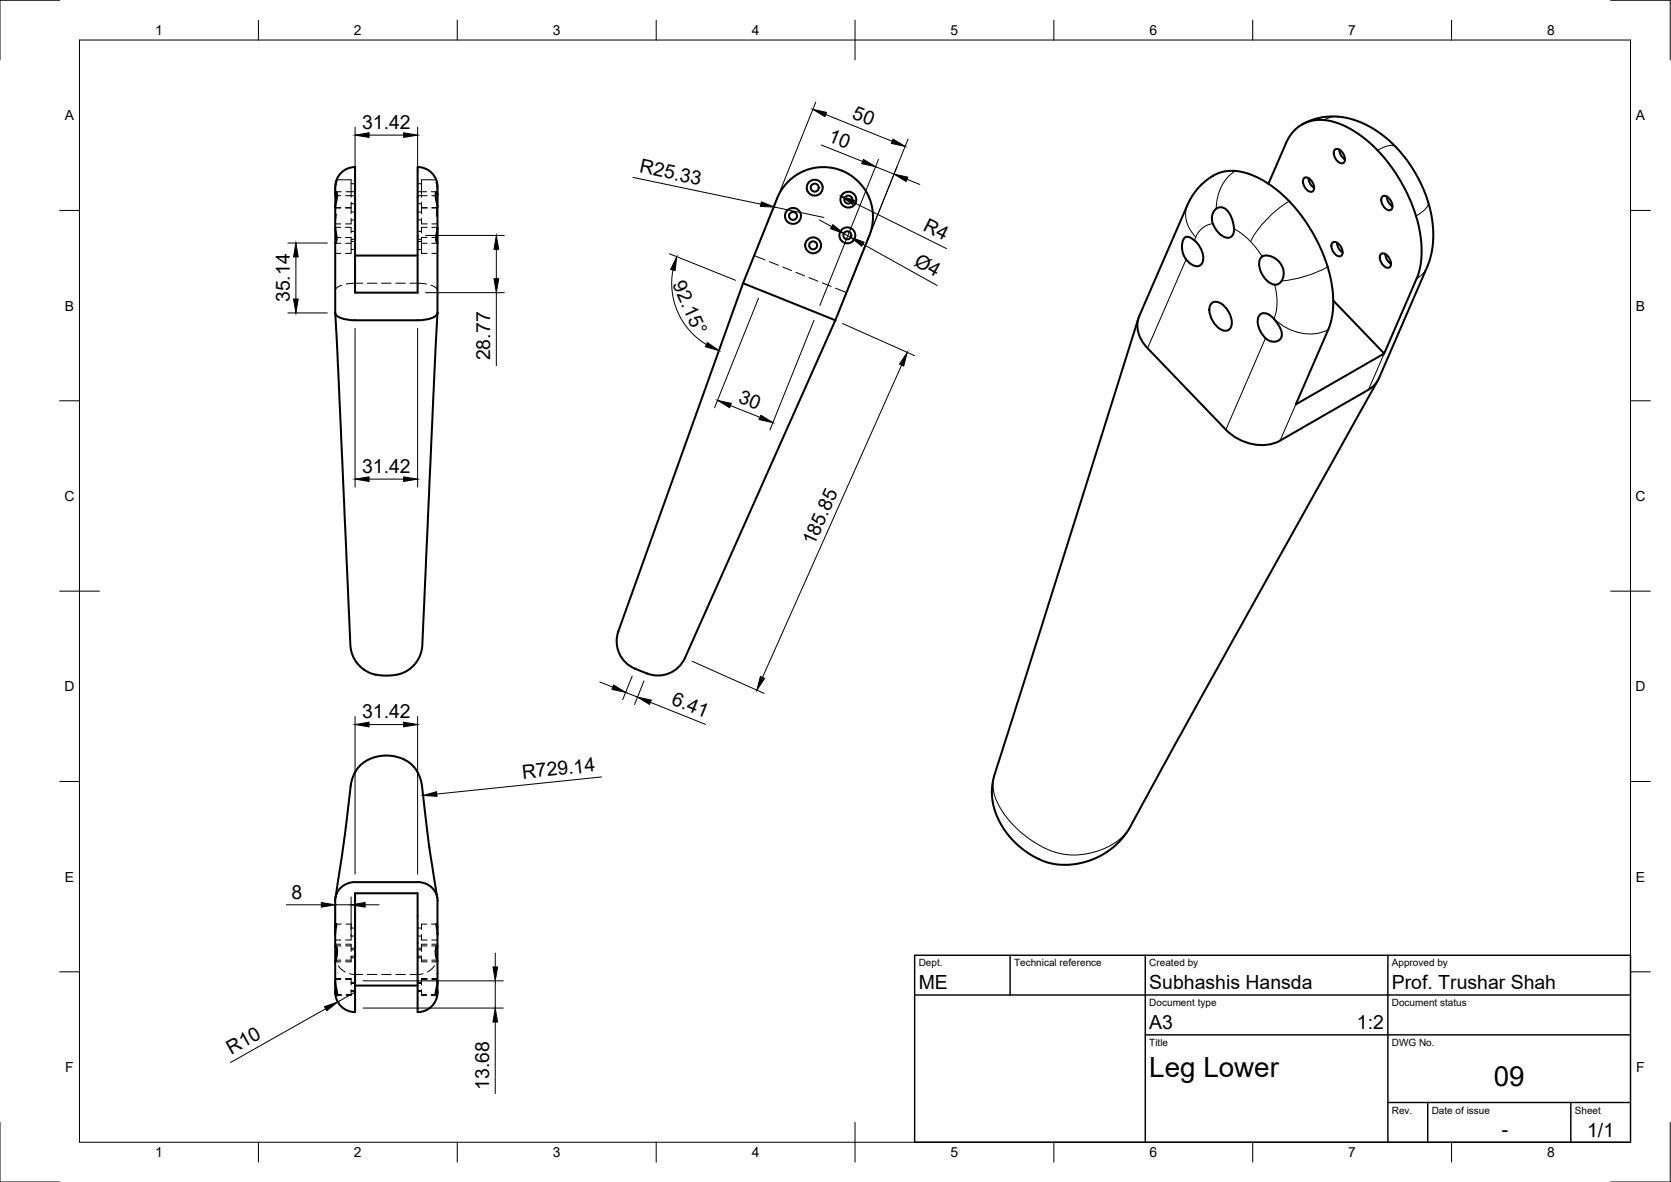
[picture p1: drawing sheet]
<svg xmlns="http://www.w3.org/2000/svg" width="420mm" height="297mm" viewBox="0 0 420 297" stroke-linecap="round" stroke-linejoin="round" font-family="sans-serif">
<!-- layer: Visible -->
<g fill="none" stroke="#000" stroke-width=".51">
<path d="M327.3 31.3l2.5-1.1 2.5-.7 2.4-.2 3.2 .2 3.2 .8 2.6 1.2 2.2 1.2 3.2 2.4 2.4 2.4 2.4 3 2.2 3.3 1.8 3.7 1.2 3.1 .8 3.5 .5 3.7-.1 2.8-.3 2.8-.9 3.2-12.4 28.5-.6 1.1-.9 .9-1.1 .8-22.2 12.8a11.9 11.9 0 0 1-13.7-2.7M335.6 37.6a1.62 1.62 0 0 1 2.2 1.1 1.63 1.63 0 0 1-.2 2.3 2.49 2.49 0 0 1-2-3.4zM336.8 37.6a3.1 3.1 0 0 0 1.4 2.5M84.3 48.8l.2-.6 .3 1-.5 2.7v5.6l.3 2.3-.1 1-.2 .3v17.5M84.3 47v1.8M84.3 57.4v3.7M84.3 48.8v3.2M105 42v31.5h-15.7v-31.4a4.8 4.8 0 0 0-5 4.9M105 42a5 5 0 0 1 5 5M110 48.8l-.2-.6-.3 1 .5 2.8M110 52v5.5l-.4 2.3 .2 1 .2 .3M110 47v1.8"/>
<path d="M110 57.4v3.7M110 48.8v3.2M199.8 52.3l-1 .1-1 .6-.4 1.1 .3 1.2a2 2 0 0 0 3.3 .1 2 2 0 0 0-1.2-3.1M206.9 47a2.01 2.01 0 0 1-2.5 2.1 2.01 2.01 0 0 1-1.2-3l1-.8 1.2-.1 1 .7 .4 1.1M211.5 57.8a1.99 1.99 0 0 1 3.5 .8v.8l-.3 .8-.4 .5-.7 .4a2.01 2.01 0 0 1-2.2-.9 2.01 2.01 0 0 1 .1-2.4zM211.9 48.8l.5-.4 .7-.2 .9 .1 .7 .5 .4 .5 .2 .8-.4 1.3a2 2 0 0 1-2.9 .3 2 2 0 0 1-.1-2.9zM304.9 56.2l-.2-1.3 .1-.9 .4-.9 .9-.8a2.54 2.54 0 0 1 3.3 1.7l.8 2.9a3 3 0 0 1-.6 2.5 2.38 2.38 0 0 1-3-.7l-.9-1.1-.7-1.4M318.9 46.2l4.7-10.7 1.2-1.9 1.5-1.6 1.3-.9 1.7-.6 1.6-.3 1.8-.1 2.6 .5 2.8 1.1 2.8 1.5 2.8 2.1 2.5 2.3 2.5 2.9 2.2 2.9 2.7 4.8 2.4 5.8 .8 3.1 .4 2.4 .2 2.6v2.8l-.4 2.5-.6 2.2-8.4 19.2M327.9 44.8a1.62 1.62 0 0 1 2.1 1 1.63 1.63 0 0 1-.1 2.4 2.49 2.49 0 0 1-2-3.4zM329 44.7a3.1 3.1 0 0 0 1.4 2.5M347.6 49.4a1.62 1.62 0 0 1 2.1 1.1 1.63 1.63 0 0 1-.2 2.3 2.49 2.49 0 0 1-1.9-3.4zM348.7 49.4a3.1 3.1 0 0 0 1.4 2.5"/>
<path d="M84.3 78.7l3.8 83.7 .2 1.3 .6 1.6 1.1 1.6 .9 .9 1.7 1.2 1 .3 3 .5 2-.1 1.8-.3 1.3-.5 1.4-.8 1.3-1.3 .7-1 .6-1.2 .4-1.8 3.9-84.1M84.3 78.6a3.2 3.2 0 0 0 3 1.7l2 .2h15.7M89.3 64.2h15.7M110 61.1v17.5M110 78.6a3.2 3.2 0 0 1-3 1.7l-2 .2M186.8 71.2l23.2 9.3M186.8 71.2l8.8-21.9 1.1-1.8 .8-1.1a12.5 12.5 0 0 1 16-2.6 12.5 12.5 0 0 1 5.1 15.3l-8.6 21.4M186.8 71.2l-31.3 87.5a7.4 7.4 0 0 0 4.2 9.3M300.3 60.4l-1.6-.9-.7 .2-.4 .5-.3 .8-.1 1.3 .2 1.3 .6 1.3a4.2 4.2 0 0 0 3.3 2 2.1 2.1 0 0 0 1.2-2.7l-.6-1.8-.7-1.1-.9-.9M304.7 76.2a2.53 2.53 0 0 1 3.3 .9 5.2 5.2 0 0 1 1.4 5.3 1.94 1.94 0 0 1-3.1 0 5.5 5.5 0 0 1-1.9-5.8zM316.7 79.2a2.09 2.09 0 0 1 3.1 .4l2 2.7 .4 1.1 .1 .9-.3 .8-.7 .6-1.1 .2-1.2-.4a5.4 5.4 0 0 1-2.6-5.9zM317 64.8l1.1-.6 1.3 .2 1.6 .8 1.1 1.2 .6 1.6-.1 1.7-.5 1.2-.7 .5-.6 .2a2.84 2.84 0 0 1-2.4-1.3 5.4 5.4 0 0 1-1.6-5.1z"/>
<path d="M335 61a1.62 1.62 0 0 1 2.2 1 1.63 1.63 0 0 1-.2 2.4 2.49 2.49 0 0 1-2-3.4zM335.2 75.5l12.8 13.3-22.2 12.8 8.2-18.8 .8-2.4 .4-3-.1-4.3-.8-4.3-1-3.3-2.3-5.3-2.8-4.6-2.1-2.8-1.9-2.2-3.4-3.1-3.9-2.5-2.7-1.3-1.5-.4-2.1-.3-1.5-.1-2.1 .4-1.7 .7a15.4 15.4 0 0 0-6.7 7.5l-12.2 28a7.5 7.5 0 0 0 2.2 8l19.6 20.5M336.2 61a3.1 3.1 0 0 0 1.4 2.4M347.2 63.9a1.62 1.62 0 0 1 2.1 1 1.63 1.63 0 0 1-.1 2.4 2.49 2.49 0 0 1-2-3.4zM348.3 63.8a3.1 3.1 0 0 0 1.5 2.5M210 80.5l-37.8 84.9M286.2 80l-36.2 114.9-.6 3.7 .2 2.7 .4 1.9 1 2.7 1.5 2.6 1.3 1.7 2.3 2.3 2.3 1.8 2.4 1.4 2.5 1 2.2 .5h4.1l2.8-.5 2.4-.8 2.4-1.1 2.1-1.4a18.3 18.3 0 0 0 5-5.9l17.7-32.2 44.5-79.7M159.7 168l3 1.3M172.2 165.4a7.4 7.4 0 0 1-9.5 3.8M107.9 213l-2-16.8-.7-1.8-1.1-1.7-1.5-1.3-1.5-.8a9.4 9.4 0 0 0-11.5 3l-.7 1.3-.6 2-1.9 15-2.1 13.8M107.9 213l2 12.6M84.3 237.9v-.2l.2 .2 .3 1.2-.5 2.6"/>
<path d="M84.3 233.1v1.5M84.3 238v3.7M89.3 221.7h15.7M89.3 221.7a4.9 4.9 0 0 0-5 4.6v6.9l.2-1 .1 .4-.3 1.8v3.5M105 221.7a4.9 4.9 0 0 1 5 4.6v6.9l-.3-1 .3 2.4M110 234.6v3.3l-.1-.2-.2 .2-.2 1.2 .5 2.6M110 233.2v1.5M110 238v3.7M84.3 241.7v5.2l.5 2.6-.2 .7-.2-.5-.1-.8v.3a4.9 4.9 0 0 0 5 5v-29.7h15.7v29.8M84.3 246.6v2.2M89.3 247.7h15.7M110 241.7v5.2l-.5 2.6 .1 .7 .3-.5 .1-.8v.2a5.1 5.1 0 0 1-5 5.2"/>
<path d="M110 246.5v2.2"/>
<circle cx="199.4" cy="54.3" r="1.01"/>
<circle cx="204.9" cy="47.2" r="1.01"/>
<circle cx="213.1" cy="59.1" r="1.01"/>
<circle cx="213.3" cy="50.2" r="1.01"/>
<circle cx="204.5" cy="61.7" r="1.01"/>
<circle cx="204.5" cy="61.7" r="2"/>
</g>
<!-- layer: Hidden -->
<g fill="none" stroke="#000" stroke-width=".25">
<path d="M84.3 52.3l.2 .3M84.3 52.2h1.4M84.3 49.2h1.4M84.3 57.1h1.4M84.3 56.3h1.4M84.3 59.7h1.4M84.3 52.3h1.4M84.4 46.1l.4-.9-.5 2.9M84.5 48.2h1.3M84.6 53.8l-.3 2.2M84.7 45.2h3.6v4.4M86.9 52.3h1.4v1.4"/>
<path d="M86.9 57.1h1.4v1.5M86.9 49.2h2.4M86.9 59.7h1.4M87 48.2h2.3M88.3 54.9v1.4h-1.4M88.3 59.7v1.4M88.3 50.8v1.4h-1.4M88.3 58.2h1M88.3 51.2h1M88.3 46.2h1M88.3 53.3h1M88.3 55.3h1"/>
<path d="M105 48.2h2.3M105 49.2h2.4M105 58.2h1M105 51.2h1M105 46.2h1M105 53.3h1M105 55.3h1M106 50.8v1.4h1.4M106 59.7v1.4M106 54.9v1.4h1.4M106 59.7h1.4M107.4 57.1h-1.4v1.5"/>
<path d="M107.4 52.3h-1.4v1.4M108.5 48.2h1.3M108.6 52.2h1.4M108.6 49.2h1.4M108.6 57.1h1.4M108.6 52.3h1.4M108.6 56.3h1.4M108.6 59.7h1.4M109.6 45.2h-3.6v4.4M109.6 45.3l.4 1.7M109.6 45.9l.4 2.2M110 55.6v.4"/>
<path d="M110 52.3l-.3 .9 .1 1.2M84.3 63.7h1.4M84.3 61.1h1.4M85.9 71.7l-1.3 .7-.3 .6M86.9 61.1h1.4M88.3 61.1v2.6h-1.4M88.3 60.1h1M88.3 60.7h1M88.3 62.7h1M91.2 71.2l-4.1 .2M92.4 71.2h2.4M95.9 71.2h2.4"/>
<path d="M99.5 71.2h2.4M103.1 71.2l4.1 .2M105 60.1h1M105 60.7h1M105 62.7h1M106 61.1v2.6h1.4M106 61.1h1.4M108.4 71.7l1 .5 .6 .8M108.6 61.1h1.4M108.6 63.7h1.4M189.6 64.2l2.8 1.1M193.5 65.8l2.2 .9"/>
<path d="M196.8 67.1l2.2 .9M200.1 68.4l2.2 .9M203.4 69.8l2.3 .9M206.8 71.1l2.2 .9M210.1 72.4l2.7 1.1M107.9 213h.1M84.3 236.2h1.4M84.3 237.3h1.4M84.4 237.7h1.3M84.5 232.2h1.3M86.9 237.3h1.4v.4M86.9 237.7h1.4"/>
<path d="M87 232.2h1.3v1.4M88.3 234.8v1.4h-1.4M88.3 237.7v1.4M88.3 238.3h1M88.3 238.7h1M88.3 233.2h1M88.3 235.2h1M105 238.3h1M105 238.7h1M105 233.2h1M105 235.2h1M106 237.7v1.4"/>
<path d="M106 234.8v1.4h1.4M106 237.7h1.4M107.3 232.2h-1.3v1.4M107.4 237.3h-1.4v.4M108.5 232.2h1.3M108.5 237.7h1.4M108.6 236.2h1.4M108.6 237.3h1.4M84.3 240.2l.2 1.4M84.3 247.3v.2M84.3 246.2h1.4M84.3 241.7h1.4"/>
<path d="M84.3 245.9h1.4M84.3 241.3h1.4M84.5 248.7l.1 1.2-.3-1.1M84.6 249.9h1.2M84.6 250.2h1.3M85 242.7l1 1 .8 .6M86.9 245.9h1.4v.3M86.9 246.2h1.4M86.9 241.3h1.4M87 249.9h1.3M87.9 244.7l3.3 .2M88.3 248.7v1.5h-1.2"/>
<path d="M88.3 246.2v1.4M88.3 246.9h1M88.3 248.9h1M88.3 247.1h1M88.3 249.1h1M88.3 240.7h1M89.3 240.3h-1v1.4h-1.4M92.4 244.9h2.4M95.9 244.9h2.4M99.5 244.9h2.4M105 240.3h1v1.4h1.4M105 246.9h1"/>
<path d="M105 248.9h1M105 247.1h1M105 249.1h1M105 240.7h1M106 246.2v1.4M106 248.7v1.5h1.2M106 246.2h1.4M106 249.9h1.3M106 241.3h1.4M106.4 244.7l-3.3 .2M107.4 245.9h-1.4v.3M108.4 250.2h1.2"/>
<path d="M108.4 249.9h1.3M108.6 246.2h1.4M108.6 241.7h1.4M108.6 245.9h1.4M108.6 241.3h1.4M109.2 242.7l-.9 1-.8 .6M110 240.2l-.2 1.4M110 247.3l-.3 2.4M110 248.8v.2"/>
</g>
<!-- layer: Visible Narrow -->
<g fill="none" stroke="#000" stroke-width=".25">
<path d="M336.5 29.3l-1.9 .2-1.7 .7M351 36.9a3.4 3.4 0 0 0-3.7 .4l-.9 .5M298.6 51.5a7.5 7.5 0 0 0 2.1 8.1M304.9 56.2a5.6 5.6 0 0 0-4.2 3.4l-.4 .8M310.3 57.5l1.8 1.2 2.4 2M310.6 42.9a10.9 10.9 0 0 0-4.8 9.6M324.2 50.6a26.3 26.3 0 0 0-9.7 10.1M359.1 50.8a3.4 3.4 0 0 1-2.2 2.9l-.8 .6M298.2 65.2l-9.7 22.3M314.5 60.7l2.9 3.8M320.5 71.6l.5 2.3 .1 2.3-.3 2.3-.5 1.6M333.8 67.1a30 30 0 0 1-11.6 3.5"/>
<path d="M358.8 67.2l-1 1.6-1.6 1.2M318.2 85l-10 23M320.4 80.1a11.9 11.9 0 0 0 13.6 2.7M348 88.8l-3.9 9.1M325.8 101.6l-3.9 9.1M250.1 194.5l-.4 2.1 .2 2.8 1.2 2.9 1.6 2.5 3.1 3.6 2.4 1.9 3.7 2.4 2.8 1.3 2.4 .6 3.4 .3 2.5-.3 3.1-.8 2.9-1.2 2.3-1.5 1.6-1.5 1.4-2.1"/>
</g>
<!-- layer: Border -->
<g fill="none" stroke="#000" stroke-width=".25">
<path d="M15 .1h-15v15M20 10.1h390v276.9h-390zM65 5.1v5M115 5.1v5M165 5.1v5M215 5.1v10M265 5.1v5M315 5.1v5M365 5.1v5M405 .1h15v15M15 52.9h5M410 52.9h5"/>
<path d="M15 100.7h5M410 100.7h5M15 148.6h10M405 148.6h10M15 196.4h5M410 196.4h5M15 244.2h5M410 244.2h5M0 282.1v14.9h15M65 287v5M115 287v5M165 287v5"/>
<path d="M215 282.1v9.9M265 287v5M315 287v5M365 287v5M420 282.1v14.9h-15"/>
</g>
<!-- layer: TitleBlock -->
<path d="M230 240.1h180v46.9h-180zM230 250h180M254 240.1v9.9M288 240.1v46.9M349 240.1v46.9M288 260.1h122M349 277.1h61M359 277.1v9.9M395 277.1v9.9" fill="none" stroke="#000" stroke-width=".36"/>
<!-- layer: Dimensions -->
<g fill="none" stroke="#000" stroke-width=".25">
<path d="M89.3 31.9v30.3M92.8 34h8.7M105 31.9v30.3M205.1 25.6l-14.7 36.8M206.5 36.4l10.4 4.2M207.6 28.8l16.7 6.7M228.3 35l-17.5 43.6M107 59.2h19.8M159.2 44.6l32.1 6.7M194.7 52l12.4 2.6M206.1 55.3l3 1.7M212.2 58.7l1.7 1"/>
<path d="M214.6 50.9l23.4 11.6M220.2 41.9l4.6 1.9M220.9 40l-14.8 36.8M228 45l3.3 1.4M72.4 61.1h9.9M72.4 78.6h9.9M74.4 64.6v10.5M107 73.5h19.8M124.8 62.7v7.3M124.8 73.5v18.4M168.3 63.8l16.7 6.6M169.2 67.8a18 18 0 0 0 8.4 18.8"/>
<path d="M190.7 74.9l-11 27.6M217 61.3l18.6 10.4M89.3 82.5v39.9M105 82.5v39.9M204.7 80.5l-11.1 27.6M211.9 81.3l18.1 8.1M226.7 91.8l-35 78.4M183.7 101.9l7.4 3M92.8 120.4h8.7M150.8 171.4l3.3 1.3M157.3 174l3 1.2M159 169.9l-2.4 5.9"/>
<path d="M161.9 171.1l-2.3 5.9M163.5 176.5l13.9 5.5M174.1 166.2l18 8.1M89.3 180.1v39.6M92.8 182.1h8.7M105 180.1v39.6M151.2 195.2l-41.4 4.3M72 227.4h8.8M84.3 225.4v9.9M84.3 227.4h4M88.3 225.4v9.9M91.8 227.4h3.5"/>
<path d="M124.5 239.5v3.5M81.9 253.5l-24 13.5M89.3 249.3l-4.4 2.5M91.3 246.5h35.2M91.3 253.3h35.2M124.5 246.5v6.8M124.5 256.8v18"/>
</g>
<g fill="#000" stroke="#000" stroke-width=".25">
<path d="M89.3 34l3.5-.6v1.1zM101.5 33.4l3.5 .6-3.5 .5zM204.4 27.5l3.4 .7-.4 1.1zM224.6 35l3 1.8-3.5-.8zM191.4 50.7l3.3 1.3-3.5-.1zM209.4 56.5l2.8 2.2-3.4-1.2zM211.5 49.3l3.4 1-.5 1.1zM217.1 40.1l3.1 1.8-3.5-.8zM224.8 43.8l3.5 .7-.5 1.1zM74.4 61.1l.6 3.5h-1.2zM73.8 75.1h1.2l-.6 3.5zM124.8 59.2l.6 3.5h-1.2z"/>
<path d="M124.2 70h1.2l-.6 3.5zM170.2 64.5l-.4 3.5-1.2-.3zM213.9 59.7l3.4 1.1-.6 1.1zM177.9 86.1l2.9 2-3.4-1zM228.1 88.6l-.9 3.4-1-.5zM89.3 120.4l3.5-.6v1.2zM101.5 119.8l3.5 .6-3.5 .6zM180.4 100.6l3.5 .8-.4 1.1zM191.3 104.4l3 1.8-3.4-.8zM154.3 172.1l3 1.9-3.4-.8zM160.3 175.2l3.5 .7-.5 1.1zM191.2 170l1.1 .5-2 2.9z"/>
<path d="M89.3 182.1l3.5-.6v1.2zM101.5 181.5l3.5 .6-3.5 .6zM106.4 199.9l3.4-.9 .1 1.1zM80.8 226.8l3.5 .6-3.5 .6zM88.3 227.4l3.5-.6v1.2zM81.6 253l3.3-1.2-2.7 2.2zM124 243h1.1l-.6 3.5zM124.5 253.3l.6 3.5h-1.1z"/>
</g>
<g font-size="7">
<text x="289" y="270.6">Leg Lower</text>
<text x="375.6" y="272.9">09</text>
</g>
<g font-size="4.9">
<text x="214.1" y="29.7" transform="rotate(22 214.1 29.7)">50</text>
<text x="91.1" y="32.4">31.42</text>
<text x="208" y="35.3" transform="rotate(22 208 35.3)">10</text>
<text x="160.6" y="43.3" transform="rotate(12 160.6 43.3)">R25.33</text>
<text x="231.9" y="57.8" transform="rotate(26 231.9 57.8)">R4</text>
<text x="169" y="71.5" transform="rotate(66 169 71.5)">92.15°</text>
<text x="229.6" y="66.5" transform="rotate(29 229.6 66.5)">Ø4</text>
<text x="72.8" y="76" transform="rotate(-90 72.8 76)">35.14</text>
<text x="123.2" y="90.6" transform="rotate(-90 123.2 90.6)">28.77</text>
<text x="185.4" y="101" transform="rotate(22 185.4 101)">30</text>
<text x="91.1" y="118.9">31.42</text>
<text x="204.7" y="137.3" transform="rotate(-66 204.7 137.3)">185.85</text>
<text x="168.6" y="176.8" transform="rotate(22 168.6 176.8)">6.41</text>
<text x="91.1" y="180.5">31.42</text>
<text x="131.4" y="195.7" transform="rotate(-6 131.4 195.7)">R729.14</text>
<text x="73.3" y="225.8">8</text>
<text x="231" y="248.5">ME</text>
<text x="289" y="248.5">Subhashis Hansda</text>
<text x="350" y="248.5">Prof. Trushar Shah</text>
<text x="289" y="258.6">A3</text>
<text x="341.2" y="258.6">1:2</text>
<text x="58.1" y="265.1" transform="rotate(-29 58.1 265.1)">R10</text>
<text x="123" y="273.9" transform="rotate(-90 123 273.9)">13.68</text>
<text x="377.7" y="285.5">-</text>
<text x="399.1" y="285.7">1/1</text>
</g>
<g font-size="3.5">
<text x="39" y="8.8">1</text>
<text x="89" y="8.8">2</text>
<text x="139" y="8.8">3</text>
<text x="189" y="8.8">4</text>
<text x="239" y="8.8">5</text>
<text x="289" y="8.8">6</text>
<text x="339" y="8.8">7</text>
<text x="389" y="8.8">8</text>
<text x="16.3" y="30.2">A</text>
<text x="411.3" y="30.2">A</text>
<text x="16.3" y="78">B</text>
<text x="411.3" y="78">B</text>
<text x="16.2" y="125.9">C</text>
<text x="411.2" y="125.9">C</text>
<text x="16.2" y="173.7">D</text>
<text x="411.2" y="173.7">D</text>
<text x="16.3" y="221.6">E</text>
<text x="411.3" y="221.6">E</text>
<text x="16.4" y="269.4">F</text>
<text x="411.4" y="269.4">F</text>
<text x="39" y="290.8">1</text>
<text x="89" y="290.8">2</text>
<text x="139" y="290.8">3</text>
<text x="189" y="290.8">4</text>
<text x="239" y="290.8">5</text>
<text x="289" y="290.8">6</text>
<text x="339" y="290.8">7</text>
<text x="389" y="290.8">8</text>
</g>
<g font-size="2.5">
<text x="231" y="242.9">Dept.</text>
<text x="255" y="242.9">Technical reference</text>
<text x="289" y="242.9">Created by</text>
<text x="350" y="242.9">Approved by</text>
<text x="289" y="252.8">Document type</text>
<text x="350" y="252.8">Document status</text>
<text x="289" y="262.9">Title</text>
<text x="350" y="262.9">DWG No.</text>
<text x="350" y="279.9">Rev.</text>
<text x="360" y="279.9">Date of issue</text>
<text x="396" y="279.9">Sheet</text>
</g>
</svg>
